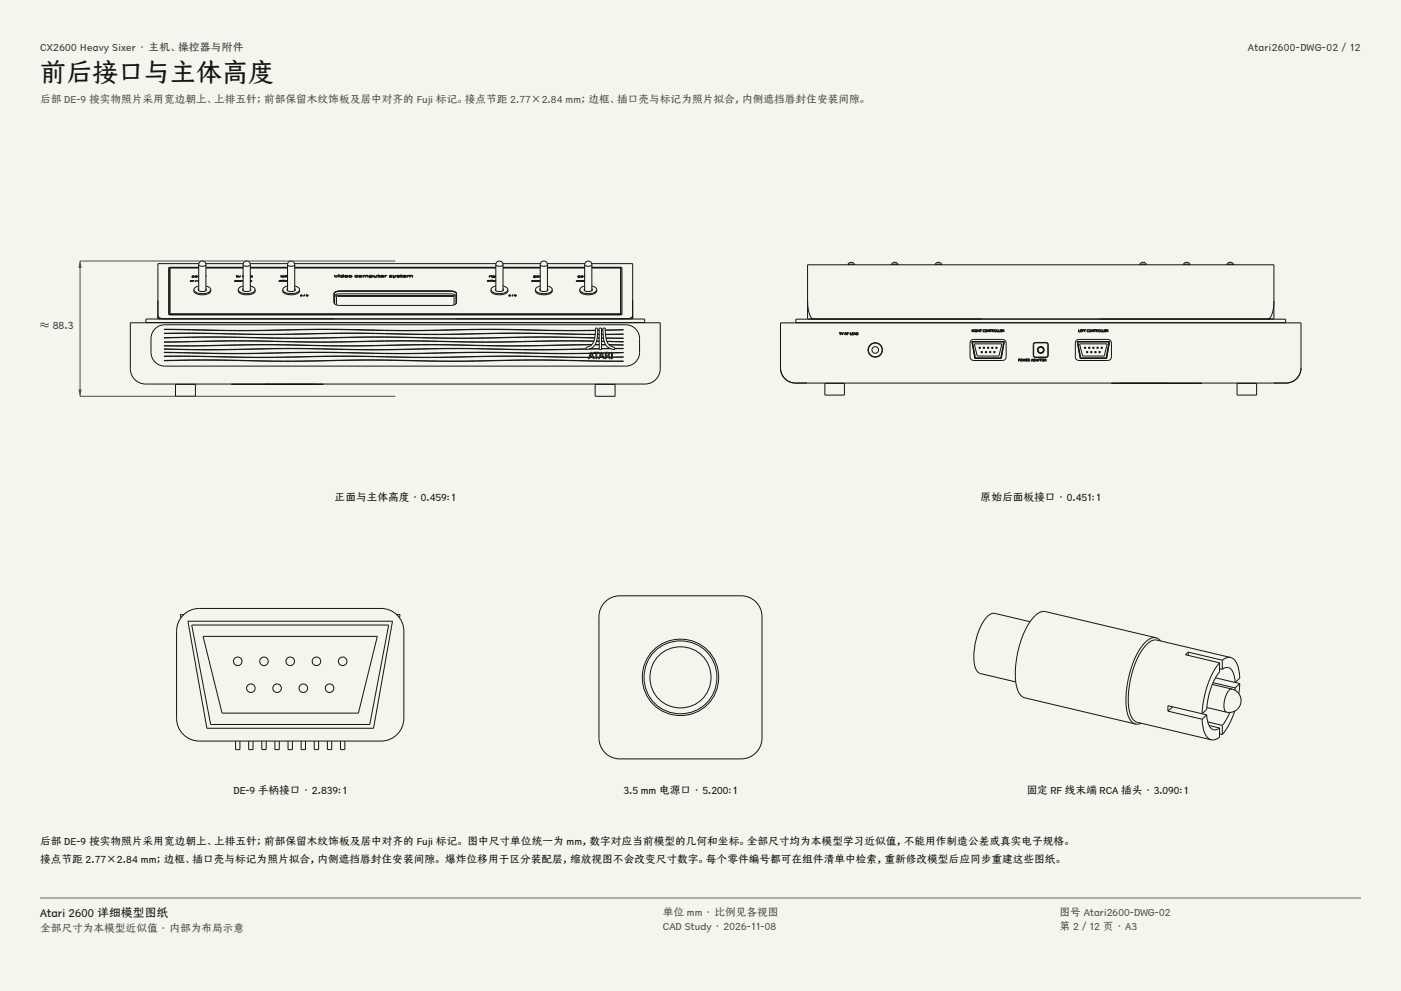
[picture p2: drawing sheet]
<svg xmlns="http://www.w3.org/2000/svg" width="420mm" height="297mm" viewBox="0 0 420 297" stroke-linecap="round" stroke-linejoin="round" font-family="sans-serif">
<g fill="#f5f4ed">
<path d="M0 0h420v297h-420z"/>
<path d="M12 12h396v275h-396z"/>
</g>
<g fill="none" stroke="#141413" stroke-width=".3">
<path d="M59.6 79.3a1.08 1.08 0 0 1 1-1.1 1.08 1.08 0 0 1 1.1 1.1M59.6 79.3a1.4 1.4 0 0 0 2.1 0M59.6 79.3v7.8M59.6 79h-12.3v16.5h1.9M61.7 79h11.2M61.7 79.3v7.8M72.9 79.3a1.08 1.08 0 0 1 1.1-1.1 1.08 1.08 0 0 1 1 1.1M72.9 79.3a1.4 1.4 0 0 0 2.1 0M72.9 79.3v7.8M75 79h11.2M75 79.3v7.8M86.2 79.3a1.08 1.08 0 0 1 1.1-1.1 1.08 1.08 0 0 1 1.1 1.1"/>
<path d="M86.2 79.3a1.4 1.4 0 0 0 2.2 0M86.2 79.3v7.8M88.3 79h60.4M88.4 79.3l-.1 7.8M148.6 79.3a1.08 1.08 0 0 1 1.1-1.1 1.08 1.08 0 0 1 1.1 1.1M148.6 79.3a1.4 1.4 0 0 0 2.2 0M148.6 79.3l.1 7.8M150.8 79h11.2M150.8 79.3v7.8M162 79.3a1.08 1.08 0 0 1 1-1.1 1.08 1.08 0 0 1 1.1 1.1M162 79.3a1.4 1.4 0 0 0 2.1 0M162 79.3v7.8"/>
<path d="M164.1 79h11.2M164.1 79.3v7.8M175.3 79.3a1.08 1.08 0 0 1 1.1-1.1 1.08 1.08 0 0 1 1 1.1M175.3 79.3a1.4 1.4 0 0 0 2.1 0M175.3 79.3v7.8M177.4 79h12.3v16.5h-1.9M177.4 79.3v7.8M39.1 96.7h158.8v13.8a5 5 0 0 1-5.9 4.6h-145.1a13.2 13.2 0 0 1-5.6-.6 4.6 4.6 0 0 1-2.2-4zM43.8 95.6h149.4v1.1h-149.4zM46.7 98.3a4.1 4.1 0 0 1 2.7-1h138.2a4.1 4.1 0 0 1 4.1 4.2v4.1a4.1 4.1 0 0 1-4.1 4.1h-138.2a4.1 4.1 0 0 1-4.1-4.1v-4.1a4.1 4.1 0 0 1 1.4-3.2zM47.3 94.6l.6 .7 1.3 .2M49.2 95.5h138.6"/>
<path d="M50.5 94.1l.6 .2h134.8l.6-.2M51 94l.1 .1M51.1 80.3l-.2 .1M51.1 80.2l-.2 .2v13.6l.2 .2M51.1 94.2h134.8M51.1 80.2h8.5M51.1 80.3l-.1 .1v13.7l.1 .1M57 84.2l.1 .1M57 84.2h.1M57.1 84.3l.2 .1M57.2 84.2l.1 .1 .1-.1M57.3 84.1l.2 .1"/>
<path d="M57.3 84.1l-.3 .1M57.3 84.1l-.1 .1M57.3 84.1h-.1M57.3 84.1l.1 .1M57.3 84.1h.1M57.5 84.3l-.2 .1M57.5 84.2v.1M57.5 84.2h.1M57.7 84.1l.1 .3zM57.7 84.3h.1M57.8 84.1v.1M57.9 84.1h.1"/>
<path d="M57.9 84.1h-.1M58 84.1l.1 .3-.1-.3M58 84.1h-.2M58.1 84.3h.1M58.1 86.8a1.93 1.93 0 0 0 2.1 1.2 3.6 3.6 0 0 0 2.8-.7l.2-.5M58.1 86.8a1.25 1.25 0 0 0 1.3 1.4 4.4 4.4 0 0 0 3.6-.6l.2-.8M58.3 82.9l-.7-.2v.5l.3-.1M58.3 82.9l-.4 .2M58.3 82.9h.1M58.4 82.9l.4-.2 .3 .2M58.4 82.9l.4 .2M58.4 82.9h.1"/>
<path d="M58.5 84.4h.1M58.6 84.4h.1M58.9 84h.1M58.9 84l-.4 .4M58.9 84l-.3 .4M59.1 82.9l-.3 .2M59.1 82.9h.1M59.3 84.2v.1M59.3 84.2h.1M59.3 82.7l.3 .3M59.3 82.7h.1M59.3 82.7l.2 .4"/>
<path d="M59.3 84.3l.2 .1M59.4 84.2l.2 .1M59.5 83v.1M59.5 83h.1M59.5 84.1h.1M59.5 84.1l-.2 .1M59.5 84.1l-.1 .1M59.5 84.1h-.1M59.6 80.1l-9 .1v14h135.8v-14l-9-.1M59.6 85.7l-1.2 .6-.3 .5M59.6 86.5l-.2 .3a1.59 1.59 0 0 0 2.5 0l-.2-.3M59.6 86.9l-.1 .1"/>
<path d="M59.6 84.4h-.1M59.6 82.9v.1M61.7 85.7l.9 .3 .6 .8M61.7 86.9l.1 .1M61.7 82.7h.1M61.7 80.1h11.2M61.7 80.2h11.2M61.8 82.7h.1M61.8 82.7h-.1M70.3 84.2l.1 .1M70.3 84.2h.1M70.4 84.3l.2 .1"/>
<path d="M70.5 84.2l.3 .1M70.6 84.1l-.3 .1M70.6 84.1h.2M70.6 84.1h.1M70.6 84.1l-.1 .1M70.6 84.1h-.1M70.7 84.4h-.1M70.7 84.1h.1M70.8 84.3l-.1 .1M70.8 84.3h.1M70.9 82.6l.4 .5-.4-.1zM70.9 82.9v.1"/>
<path d="M70.9 82.7h.1M70.9 84.2l.1 .1M70.9 84.2h.1M71 84.3l.2 .1M71 82.7h.3h-.3M71 84.2l.2 .1 .1-.1M71.2 84.1l.2 .1M71.2 84.1l-.3 .1M71.2 84.1l-.2 .1M71.2 84.1h-.2M71.2 84.1l.1 .1M71.2 84.1h.1"/>
<path d="M71.3 84.3l-.1 .1M71.3 82.7l.4 .3 .4-.3M71.3 82.7h.1M71.3 82.7l.3 .4M71.4 84.2l-.1 .1M71.4 84.2h.1M71.4 86.8a1.93 1.93 0 0 0 2.1 1.2 3.6 3.6 0 0 0 2.8-.7l.2-.5M71.4 86.8a1.25 1.25 0 0 0 1.3 1.4 4.4 4.4 0 0 0 3.6-.6l.2-.8M71.6 84v.4zM71.6 84.3h.1M71.6 83h.2M71.6 83v.1"/>
<path d="M71.8 84.2l.1 .1M71.8 84.2h.1M71.8 83v.1M71.9 84.3l.1 .1M71.9 84.2l.1 .1 .2-.1M72 84.1l.3 .1M72 84.1l-.2 .1M72 84.1l-.1 .1M72 84.1h-.1M72 84.1l.2 .1M72 84.1h.2M72.1 82.7h.1"/>
<path d="M72.1 82.7l-.3 .4M72.2 84.3l-.2 .1M72.3 84.2l-.1 .1M72.3 84.2h.1M72.4 84.1l.1 .3zM72.4 84.3h.1M72.7 84.1h.1M72.7 84.1l-.1 .1M72.7 84.1h-.1M72.7 84.1h-.2M72.7 82.9l.1 .1M72.7 82.7h.1"/>
<path d="M72.8 84.1h.1M72.8 83h.1M72.9 82.9v.1M72.9 82.6l-.1 .4M72.9 82.7h.1M72.9 83h.1M72.9 85.7l-.9 .3-.6 .8M72.9 86.5l-.2 .3a1.59 1.59 0 0 0 2.5 0l-.2-.3M72.9 86.9l-.1 .1M75 85.7l.9 .3 .6 .8M75 86.9l.1 .1M75 82.7l.7 .1-.6 .1 .3 .1"/>
<path d="M75 83l.4 .1M75 80.1h11.2M75 80.2h11.2M75.1 82.8h.5zM75.2 84.1h.1M75.2 84.1l.1 .3M75.2 84.1l-.2 .3M75.3 84.4h.1M75.4 83h.3zM75.5 84.1l-.2 .2-.1-.2-.2 .1M75.5 84.1h.1M75.5 84.1l-.1 .3"/>
<path d="M83.7 84.2v.1M83.7 84.2l.5-.2-.1 .3M83.7 84.2h.1M83.7 84.3l.2 .1M83.8 84.2l.2 .1M83.9 84.1l.1 .1M83.9 84.1h.1M83.9 84.1l-.1 .1M83.9 84.1h-.1M84 84.3l-.1 .1M84 84.2v.1M84.1 84.3l-.2 .1"/>
<path d="M84.1 84.3h-.1M84.1 84.3h.1M84.2 82.5l.1 .5zM84.3 84l.1 .4zM84.3 84.3h.1M84.3 84.1h.1M84.5 82.9l.3-.2 .4 .1-.5 .1 .2 .1M84.5 82.9l.4 .2M84.5 82.9h.1M84.6 84.3h.1M84.6 84.1h.1M84.7 82.8h.4z"/>
<path d="M84.7 84.1v.3l-.1-.3M84.7 84.1h.3M84.7 84v.1M84.8 86.8a1.93 1.93 0 0 0 2.1 1.2 3.6 3.6 0 0 0 2.7-.7l.2-.5M84.8 86.8a1.25 1.25 0 0 0 1.3 1.4 4.4 4.4 0 0 0 3.5-.6l.2-.8M84.8 84h-.1M84.8 84l.1 .1M84.8 84l-.2 .1M84.9 84.1h.1M84.9 83h.3zM85 84.3h.1M85 84v.1"/>
<path d="M85.1 84.1v.3l-.1-.3M85.1 84.1h.1M85.1 84v.1M85.2 84h-.1M85.2 84l-.1 .1M85.2 84h-.2M85.3 84l.1 .4zM85.3 84.3h.1M85.3 84.1h.1M85.5 82.7l.4-.2-.3 .2M85.5 82.7h.1M85.6 84.2v.1"/>
<path d="M85.6 84.2h.1M85.6 82.7h.3M85.6 82.6v.4l-.1-.3M85.6 84.3l.2 .1M85.7 84.2l.3 .1M85.8 82.7h.1M85.8 84.1l-.2 .1M85.8 84.1h.2M85.8 84.1h.1M85.8 84.1l-.1 .1M85.8 84.1h-.1M85.9 84.4h-.1"/>
<path d="M85.9 84.1h.1M85.9 82.9l.1 .1M86 83l.2 .1M86 84.3l-.1 .1M86 84.3h.1M86.1 82.7h.1M86.2 84.3h.1M86.2 83l-.3-.4 .1 .4M86.2 83h.1M86.2 85.7l-.9 .3-.5 .8M86.2 86.5l-.2 .3a1.59 1.59 0 0 0 2.5 0l-.1-.3M86.2 86.9l-.1 .1"/>
<path d="M86.2 84.1v.2M88.4 85.7l1.1 .6 .3 .5M88.4 86.9l.1 .1M88.4 80.1h60.2M88.4 80.2h60.2M90.1 88.6l.1 .1M90.1 88.6h.1M90.2 88.7h.1M90.2 88.5l-.1 .1M90.2 88.5h-.1M90.2 88.4l-.1 .1M90.3 88.5h.2"/>
<path d="M90.3 88.5h-.1M90.3 88.4l.3 .1-.1 .2M90.5 88.5h.1M90.5 88.7h-.2M90.5 88.5h-.3M90.5 88.6h-.3h.2M90.5 88.6h-.1M90.5 88.5v.1M90.5 88.7h.1M91 88.7h.1M91.1 88.7h.1M91.4 88.3h.1"/>
<path d="M91.4 88.3l-.4 .4M91.4 88.3l-.3 .4M91.8 88.7h.1M91.9 88.7h.1M92 88.7h.1M92.1 88.5l.1 .1h-.2M92.1 88.5l-.1 .1M92.1 88.4l-.3-.1 .1 .4M92.1 88.4l.2 .2M92.3 88.7h-.2M92.3 88.6v.1M92.3 88.6h.1"/>
<path d="M100.1 88.9a1.45 1.45 0 0 1 1.8-.8h33.8a1.21 1.21 0 0 1 1.2 .8M100.2 82.5l.5 .5 .6-.5M100.2 82.5h.1M100.2 82.5l.4 .6M100.2 87.8l.6-.4 1.1-.2h33.8a1.21 1.21 0 0 1 1.2 .8v2.7a1.45 1.45 0 0 1-1.8 .8h-33.8a1.21 1.21 0 0 1-1.2-.8zM100.3 91.1v-2.1l.8-.4h34.8l.8 .4v2.1M100.3 95.5v.1M100.3 96.7h.1M100.6 83h.3M100.6 83v.1M100.9 83v.1M100.9 91.4v-2.4l.3-.2h34.6l.3 .2v2.4"/>
<path d="M101.3 82.5h.1M101.3 82.5l-.4 .6M101.5 82.5h.2v.5h-.2zM101.5 82.3l.2 .1zM101.9 87.3h-.6a1.21 1.21 0 0 0-1.2 .8M101.9 87.2l-.6 .1a1.21 1.21 0 0 0-1.2 .8M101.9 87.2h33.2M102 82.8h.1M102 82.7l.8-.1v-.3h.2v.7h-.3a.45 .45 0 0 1-.7-.3zM102.2 82.8l.3 .2 .3-.2M102.3 82.6h.4M102.3 82.6l-.1 .2"/>
<path d="M102.7 82.6l.1 .2M103.3 82.8h.1M103.3 82.7a.6 .6 0 0 1 1 .1h-.8l.7 .1-.6 .1zM103.8 82.6l.3 .1M103.8 82.6l-.3 .1M104.1 82.7h-.6M104.5 82.8a.6 .6 0 0 1 1 0M104.5 82.8a.6 .6 0 0 0 1 0M104.5 82.8h.1M104.7 82.8l.3 .2 .3-.2M104.8 82.6h.4M104.8 82.6l-.1 .2"/>
<path d="M105.2 82.6l.1 .2M105.5 82.8h.1M106.4 82.8h.1M106.6 82.8l.7 .2h-.6l-.3-.2M106.7 82.6l-.1 .2M107.1 82.6l.2-.1h-.6l-.3 .3M107.1 82.6h.2M107.1 82.6h-.4M107.5 82.8a.6 .6 0 0 1 1 0M107.5 82.8a.6 .6 0 0 0 1 0M107.5 82.8h.1M107.7 82.8l.3 .2 .3-.2"/>
<path d="M107.8 82.6h.4M107.8 82.6l-.1 .2M108.2 82.6l.1 .2M108.5 82.8h.1M109.3 82.6l-.5 .5v-.6h1.4l.2 .6-.2-.1v-.3M109.3 82.6l.2 .1M110 82.6l.2 .1M110 82.6l-.3 .1v.4l-.2-.1v-.3M110.8 82.5l.2 .1a.38 .38 0 0 1 .5-.1 .38 .38 0 0 1 .1 .5h-.7l-.1 .3zM110.9 82.8l.3 .2 .3-.2M111 82.6h.5M111 82.6l-.1 .2"/>
<path d="M111.5 82.6v.2M111.7 82.8h.1M112 82.5l.4 .5 .5-.5v.6l-.8-.1zM113.3 82.4h.2v.5l.4 .2-.6-.1zM113.3 82.5v.1M113.5 82.5h.4l-.4 .1M114 82.8h.1M114.1 82.7a.6 .6 0 0 1 .9 .1h-.8l.8 .1-.6 .1zM114.6 82.6l.3 .1M114.6 82.6l-.4 .1M114.9 82.7h-.7M115.9 82.6h.1"/>
<path d="M115.9 82.5h-.6v.5l.2 .1 .1-.5h.3M115.9 82.5h.1M116 82.5v.1M116.7 82.7l.3 .1M116.7 82.7h.1M116.9 82.7l.7 .2M117 82.6l-.1 .1M117 82.8h.1M117.1 82.8l.3 .1-.7 .1 .9-.1M117.1 82.8h.1M117.3 82.6l.2-.1-.8 .2M117.3 82.6h.2"/>
<path d="M117.3 82.6h-.3M117.6 82.9h.1M117.7 82.5l.5 .5-.4 .2 .5-.1M117.7 82.5l.6 .4 .5-.4M117.7 82.5h.1M118.3 83.1h.1M118.8 82.5h.1M118.8 82.5l-.5 .6M119 82.7l.3 .1M119 82.7h.1M119.1 82.7l.7 .2M119.2 82.6l-.1 .1"/>
<path d="M119.3 82.8h.1M119.3 82.8l.3 .1-.6 .1 .8-.1M119.6 82.6l.1-.1-.7 .2M119.6 82.6h.1M119.6 82.6h-.4M119.8 82.9h.1M120.1 82.4h.2v.5l.3 .2-.5-.1zM120.1 82.5v.1M120.3 82.5h.3l-.3 .1M120.8 82.8h.1M120.8 82.7a.6 .6 0 0 1 1 .1h-.8l.8 .1-.7 .1zM121.3 82.6l.3 .1"/>
<path d="M121.3 82.6l-.3 .1M121.6 82.7h-.6M122.6 82.6l-.5 .5v-.6h1.4l.2 .6-.2-.1v-.3M122.6 82.6l.2 .1M123.3 82.6l.2 .1M123.3 82.6l-.3 .1v.4l-.2-.1v-.3M135.1 87.3h.6a1.21 1.21 0 0 1 1.2 .8M135.1 87.2l.6 .1a1.21 1.21 0 0 1 1.2 .8M136.7 95.5v.1M136.7 96.7h.1M146.1 84.2l.1 .1M146.1 84.2l.5-.2-.1 .3"/>
<path d="M146.1 84.2h.1M146.2 84.3l.1 .1M146.2 84.2l.3 .1M146.4 84.1l.1 .1M146.4 84.1h.1M146.4 84.1l-.2 .1M146.4 84.1h-.2M146.4 84.3l-.1 .1M146.5 84.2v.1M146.5 84.3l-.2 .1M146.5 84.3h-.1M146.5 84.3h.1"/>
<path d="M146.8 84l.1 .4zM146.8 84.3h.1M146.8 84.1h.1M146.8 82.8v.1M147 82.7h-.4v.3l.2-.2M147 82.7h.1M147 82.7l-.2 .1M147.1 82.7h.1M147.1 84.3h.1M147.1 84.1h.1M147.2 84.1v.3l-.1-.3M147.2 84.1h.2"/>
<path d="M147.2 84v.1M147.2 86.8a1.93 1.93 0 0 0 2.1 1.2 3.6 3.6 0 0 0 2.8-.7l.1-.5M147.2 86.8a1.25 1.25 0 0 0 1.3 1.4 4.4 4.4 0 0 0 3.6-.6l.1-.8M147.2 82.5l.2 .5zM147.2 82.7h.2M147.2 82.6h.2M147.3 84h-.1M147.3 84v.1M147.3 84l-.2 .1M147.4 84.3h.1M147.5 84.1v.3l-.1-.3M147.5 84.1h.1"/>
<path d="M147.5 84v.1M147.6 82.9l.5 .1M147.6 82.9h.1M147.6 84h-.1M147.6 84h.1M147.6 84l-.2 .1M147.7 84h.1M147.8 84l.1 .4zM147.8 84.3h.1M147.8 84.1h.1M148 84.2l.1 .1M148 84.2h.1"/>
<path d="M148.1 82.8v.2M148.1 82.8l-.4 .1 .4 .1M148.1 84.3l.2 .1M148.1 82.7l.1 .4M148.1 83l-.4 .2 .5-.1M148.1 82.7l-.5 .2M148.2 84.2l.2 .1M148.3 83l-.1 .1M148.3 84.1l-.3 .1M148.3 84.1h.1M148.3 84.1l-.1 .1M148.3 84.1h-.1"/>
<path d="M148.4 84.4h-.1M148.4 84.1h.1M148.4 84.3v.1M148.4 84.3h.1M148.6 84.3h.1M148.6 84.1h.1M148.6 85.7l-1.1 .6-.3 .5M148.6 86.5l-.1 .3a1.59 1.59 0 0 0 2.5 0l-.2-.3M148.6 86.9l-.1 .1M148.6 82.5v.5M150.8 85.7l.9 .3 .5 .8M150.8 86.9l.1 .1"/>
<path d="M150.8 80.1h11.2M150.8 80.2h11.2M152.5 88.6l.1 .1M152.5 88.6h.1M152.6 88.7h.1M152.6 88.5l-.1 .1M152.6 88.6h.3M152.7 88.5h-.1M152.7 88.6h-.1M152.7 88.4l-.1 .1M152.7 88.4l.3 .1-.1 .2M152.8 88.5h.1"/>
<path d="M152.8 88.5h-.1M152.9 88.7h-.2M152.9 88.7h.1M152.9 88.5h-.3M152.9 88.6h-.2M152.9 88.6h.1M152.9 88.5v.1M153.5 88.7h.1M153.6 88.7h.1M153.8 88.3l-.3 .4M153.8 88.3h.1M153.8 88.3l-.2 .4"/>
<path d="M154.3 88.7h.1M154.4 88.7h.1M154.5 88.5l.2 .1h-.3M154.5 88.5l-.1 .1M154.5 88.4l-.2-.1 .1 .4M154.5 88.4l.3 .2M154.7 88.7h-.2M154.8 88.6l-.1 .1M154.8 88.6h.1M159.4 84.3l.1 .1M159.4 84.3h.3M159.4 84.3h.1"/>
<path d="M159.4 84.2h.2M159.4 84.2h.1M159.5 84.4h.1M159.5 84.2h.1M159.5 84.1v.1M159.6 84.2h.1M159.6 84.2l.1 .1M159.6 84.1l-.2 .1M159.6 84.1h.2M159.6 84.1h.1M159.6 84.1h-.1M159.7 84.2l.1 .1"/>
<path d="M159.7 84.1h.1M159.7 84.3h.1M159.8 84.3l-.2 .1M159.8 84.3h.1M159.9 82.9l.7-.2-.1 .4M159.9 82.9l.6 .1-.5 .2 .5-.1M159.9 82.9h.1M159.9 84.2l.1 .1M159.9 84.2h.1M160 84.3l.2 .1M160.1 84.1h.2M160.2 84.1l-.3 .1"/>
<path d="M160.2 84.1l.3 .1M160.2 84.1h.1M160.2 84.1h-.1M160.3 84.4h-.1M160.4 84.3h-.1M160.4 84.3l-.2 .1M160.5 84.2h-.5l.3 .1M160.5 84.2l-.1 .1M160.5 86.8a1.93 1.93 0 0 0 2.1 1.2 3.6 3.6 0 0 0 2.8-.7l.2-.5M160.5 86.8a1.25 1.25 0 0 0 1.3 1.4 4.4 4.4 0 0 0 3.6-.6l.2-.8M160.6 83l-.1 .1M160.6 84l.1 .4z"/>
<path d="M160.6 84.3h.1M160.8 82.9h.1M160.8 84.2l.1 .1M160.8 84.2h.1M160.9 84.3l.2 .1M161 82.9h.3zM161 84.1l.3 .1M161.1 84.1l-.3 .1M161.1 84.1l.2 .1M161.1 84.1h.1M161.1 84.1h-.1M161.2 84.1l.1 .1"/>
<path d="M161.2 84.4h-.1M161.3 84.3h-.1M161.3 84.3l-.2 .1M161.3 82.8l-.4-.1h.5l.1 .3-.7-.1M161.3 82.8l-.5 .1M161.3 82.8v.1M161.3 84.2h-.4l.3 .1M161.3 84.2v.1M161.5 84.2v.1M161.5 84.2h.1M161.5 84.3l.2 .1M161.6 84.2l.3 .1"/>
<path d="M161.7 82.7l.2 .4zM161.7 84.1l-.2 .1M161.7 84.1h.2M161.7 84.1h.1M161.7 84.1l-.1 .1M161.7 84.1h-.1M161.8 84.4h-.1M161.8 84.1h.1M161.9 84.3l-.1 .1M161.9 84.3h.1M162 82.7h-.1M162 85.7l-.9 .3-.6 .8"/>
<path d="M162 86.5l-.2 .3a1.59 1.59 0 0 0 2.5 0l-.2-.3M162 86.9l-.1 .1M162 82.7l-.1 .1M162 82.7h.1M164.1 85.7l.9 .3 .6 .8M164.1 86.9l.1 .1M164.1 80.1h11.2M164.1 80.2h11.2M172.8 84.3h.1M173 84.1h.1M173 84.1l-.1 .1M173 84.1h-.1"/>
<path d="M173 84.1h-.2v.3l.1-.2M173.1 84.1h.1M173.1 84.2l.1 .1M173.1 84.2h.1M173.2 84.3l.2 .1M173.2 82.9l.7-.2-.1 .4M173.2 82.9l.6 .1-.5 .2 .5-.1M173.2 82.9h.1M173.3 84.1l-.1 .1M173.4 84.1l-.3 .1M173.4 84.1l.2 .1M173.4 84.1h.1"/>
<path d="M173.4 84.1h-.1M173.5 84.1l-.3 .1M173.5 84.4h-.1M173.6 84.3h-.1M173.6 84.3l-.2 .1M173.6 84.3h.1M173.6 84.2h-.4l.3 .1M173.6 84.2h.1M173.7 84.3l.1 .1M173.7 84.3h.1M173.7 84.2h.2M173.7 84.2h.1"/>
<path d="M173.8 86.8a1.93 1.93 0 0 0 2.1 1.2 3.6 3.6 0 0 0 2.8-.7l.2-.5M173.8 86.8a1.25 1.25 0 0 0 1.3 1.4 4.4 4.4 0 0 0 3.6-.6l.2-.8M173.8 84.4h.1M173.9 84.1h.1M173.9 84.2h.1M173.9 83l-.1 .1M173.9 84.2l.2 .1M174 84.2h.1M174 84.1l-.3 .1M174 84.1h.1M174 84.1h-.1M174 84.2l.2 .1"/>
<path d="M174.1 84.1h.1M174.1 84.3h-.4M174.1 84.3l-.2 .1M174.1 82.9l.3 .2M174.1 82.9h.1M174.2 84.3h-.1M174.2 84.3h.1M174.3 84.2v.1M174.3 84.2h.1M174.3 84.3l.3 .1M174.4 84.1h.2M174.4 84.1v.1"/>
<path d="M174.5 84.1l-.2 .1M174.5 84.1l.3 .1M174.5 84.1h.1M174.5 84.1h-.1M174.6 83h-.2M174.7 82.8l-.5-.1h.5v.3M174.7 83l-.3 .1M174.7 82.8l-.6 .1M174.7 82.9h-.4l.1 .1M174.7 82.9l-.1 .1M174.7 82.8v.1M174.7 84.4h-.1"/>
<path d="M174.8 84.3h-.1M174.8 84.3l-.2 .1M174.8 84.2h-.4l.3 .1M174.8 84.2v.1M174.9 84.1h.1M175 84.3h.1M175 84.1h.2h-.2M175.1 84.3l-.2-.3 .1 .3M175.1 84.3h-.1M175.3 82.7h-.3v.3l.3-.3M175.3 85.7l-.9 .3-.6 .8M175.3 86.5l-.2 .3a1.59 1.59 0 0 0 2.5 0l-.2-.3"/>
<path d="M175.3 86.9l-.1 .1M175.3 82.7h.1M177.4 85.7l1.2 .6 .3 .5M177.4 86.9l.1 .1M178.5 99l-32.9-.3-24.8 .3-24.8-.3-24.8 .3-22-.3 22 .4 24.8-.3 24.8 .3 24.8-.3 32.9 .3M178.5 98.3h.7l-.1 2.2a3.7 3.7 0 0 1-3.4 4.3v-.7a3.1 3.1 0 0 0 2.7-3.5zM179.6 99h-.4M179.6 98.3h.7v6.5h-.7zM180.8 98.3h.6l.1 2.3a3.2 3.2 0 0 0 2.7 3.5v.7a3.7 3.7 0 0 1-3.4-4.3zM180.8 98.9h-.5M180.8 99h-.5M181.5 98.9l5.4-.1-5.4 .2"/>
<path d="M185.9 80.3l.1 .1v13.7l-.1 .1M185.9 80.2l.2 .2v13.6l-.2 .2M185.9 80.2l-8.5 .1M185.9 80.3l.2 .1M186 94l-.1 .1M189.7 94.6l-.6 .7-1.3 .2M49.2 108l13.7-.1 24.8 .3 24.8-.3 24.8 .3 24.8-.3 24.8 .4-24.8-.4-24.8 .4-24.8-.4-24.8 .4-24.8-.4zM52.6 115.2h6v3.6h-6zM70 115.1l-.6 .1h27.5l-.6-.1M79.6 115.2h.1M80 115.2h.1M80.1 115.2h.1"/>
<path d="M80.5 115.2h.1M80.5 115.2h.5M81.3 115.2h.1M81.6 115.2h.7M81.6 115.2h.1M82.3 115.2h.1M82.4 115.2h.1M82.8 115.2h.1M82.9 115.2h.1M83.1 115.2h.1M83.2 115.2h.1M83.3 115.2h.2"/>
<path d="M83.3 115.2h.1M83.6 115.2h.1M83.7 115.2h.2M83.7 115.2h.1M83.9 115.2h.1M84.5 115.2h.1M84.6 115.2h.1M84.8 115.2h.1M85 115.2h.1M85.2 115.2h.1M85.4 115.2h.1M85.5 115.2h.1"/>
<path d="M85.6 115.2h.1M85.8 115.2h.1M85.8 115.2h.6M86.4 115.2h.1M86.5 115.2h.1M86.6 115.2h.3M86.6 115.2h.1M86.9 115.2h.1M87.2 115.2h.1M87.3 115.2h.1M87.6 115.2h.1M87.9 115.2h.1"/>
<path d="M88.1 115.2h.1M88.3 115.2h.1M88.5 115.2h.1M88.9 115.2h.1M89 115.2h.1M89.1 115.2h.1M89.2 115.2h.1M89.8 115.2h.1M89.8 115.2h.2M90 115.2h.1M90.1 115.2h.1M90.5 115.2h.1"/>
<path d="M90.7 115.2h.6M90.7 115.2h.1M91.3 115.2h.1M91.6 115.2h.1M91.7 115.2h.1M91.8 115.2h.1M92 115.2h.1M92.3 115.2h.1M92.4 115.2h.1M92.6 115.2h.1M92.7 115.2h.4M92.7 115.2h.1"/>
<path d="M93.2 115.2h.1M93.3 115.2h.1M93.3 115.2h.2M93.5 115.2h.1M94 115.2h.1M175.7 104.6l-13.6 .2-11-.2a839.8 839.8 0 0 0-41.3 .2l-8.3-.2a852.9 852.9 0 0 0-41.3 .2l-11-.2 11 .3 11-.1a779.9 779.9 0 0 1 41.3 .1l22.1-.4 24.8 .4 16.3-.3M176.5 107.1l-22.6-.4-24.8 .4-24.8-.4-24.8 .4-30.3-.4 27.5 .5 27.6-.4 24.8 .4 24.8-.4 22.6 .4M176.8 107.2h.9M176.8 107.1h.9M177 105.8h-17.6a804.3 804.3 0 0 0-41.4 .1l-8.2-.1a815.7 815.7 0 0 0-41.3 .1l-19.3-.3 16.5 .4 13.8-.1a811.6 811.6 0 0 1 41.3 .1l8.3-.1a823.2 823.2 0 0 1 41.3 .1l6.6-.1M177.1 105.6h.3l.8 1.9h-.3l-.2-.5h-.9l-.2 .5h-.2zM177.3 105.8l.3 1h-.7z"/>
<path d="M177.3 105.9h-.1M177.4 103.3l-20.8 .3a977.7 977.7 0 0 0-49.6 0l-27.5-.3-30.3 .4 30.3-.4 24.8 .4 24.8-.4 24.8 .4 23.5-.4M178 107.1h.6M178 107.2h.6M178.1 102.2h-16a770 770 0 0 1-41.3-.1l-8.3 .1a779.7 779.7 0 0 1-41.3-.1l-22 .5 19.3-.4 13.7 .1a853.2 853.2 0 0 0 41.4-.1l8.2 .1a867 867 0 0 0 41.3-.1l4.9 .1M178.3 101.2l-13.4-.2-11 .1a800.1 800.1 0 0 1-41.4-.1l-8.2 .1a811.3 811.3 0 0 1-41.4-.1l-13.7 .3 13.7-.2a941.1 941.1 0 0 0 52.4 0l8.3 .1a827.9 827.9 0 0 0 41.3-.1l13.4 .2M178.4 103.3h1.2M178.4 115.2h6v3.6h-6zM178.4 100.2l-21.8-.4-11 .1a834.9 834.9 0 0 1-41.3-.1l-22.1 .4-24.8-.4-8.2 .2 30.3 .3 24.8-.4 11 .1a794.1 794.1 0 0 0 41.3-.1l21.8 .4M178.6 105.8v1.7h.3v-1.7M178.6 105.9h-1.1M178.6 105.8h-1.1"/>
<path d="M178.6 105.8h-.6v-.2h1.6v.2M178.8 102.3h.8M178.9 102.2h.7M178.9 105.8h.7M179 101.3h.6M179.1 101.2h.5M179.1 105.8h-.2M179.5 107.1l-.6 .1M179.6 107.1h-.7M179.6 104.6h-3M179.6 104.5h-2.7M179.6 100.3h-.5"/>
<path d="M179.6 100.2h-.4M180 105.9h-1.1M180.1 105.8h-.5M180.1 105.6h.3l.8 1.9h-.3l-.2-.4h-.9l-.1 .4h-.3zM180.3 105.8l.4 1h-.8zM180.3 105.9h.1M180.3 103.4h1.3M180.3 103.3h1.2M180.3 102.3h.8M180.3 102.2l.8 .1M180.3 101.3l.6 .1M180.3 101.3h.6"/>
<path d="M180.8 107.1h-1M180.8 100.2h-.5M180.8 100.3h-.5M181.5 107l-.5 .1M181.5 107.1h-.5M181.5 105.8l-1 .1M181.5 105.7l-1 .1M181.5 100.2l5.4-.1-5.4 .2M181.7 101.3l5.2 .1h-5.2M181.7 105.8h.4a.35 .35 0 0 1 .3 .3 .35 .35 0 0 1-.3 .4h-.4zM181.9 102.3l5 .2-5-.1M182.2 105.8h-.5"/>
<path d="M182.5 107h-.8M182.5 107.1h-.8M182.5 103.3l4.4 .1h-4.3M182.6 105.7l.1 .6-.3 .3 .3 .4M182.6 105.7l-1.1-.1v1.9h.2v-.8l.6 .1 .1 .2M182.7 107l.3 .5h-.3l-.3-.5M182.8 104.4l-2.5 .1M183 104.5h-2.7M183.3 107h-.6M183.3 107.1h-.5M183.3 105.8h-.7M183.3 105.7h-.7"/>
<path d="M183.3 105.6h.3v1.9h-.3zM183.6 107h3.3l-3.3 .1M183.6 105.7l3.3-.1-3.3 .2M184.2 104.4h2.7l-2.7 .1"/>
<circle cx="57.9" cy="82.8" r=".18"/>
<circle cx="58.8" cy="82.8" r=".19"/>
<circle cx="160.3" cy="82.9" r=".2"/>
<circle cx="173.6" cy="82.9" r=".2"/>
</g>
<path d="M118.5 78.2h-94.5v40.6h94.5" fill="none" stroke="#504e49" stroke-width=".3"/>
<g fill="#504e49">
<path d="M24 78.2l.5 2.1h-1z"/>
<path d="M23.5 116.7h1l-.5 2.1z"/>
</g>
<g fill="none" stroke="#141413" stroke-width=".3">
<path d="M254.2 79.4a1.06 1.06 0 0 1 1-.8 1.06 1.06 0 0 1 1 .8M254.3 79.4l.7-.2 1 .2M267.2 79.4a1.06 1.06 0 0 1 1.1-.8 1.06 1.06 0 0 1 1 .8M267.4 79.4l.7-.2 1 .2M280.3 79.4a1.06 1.06 0 0 1 1-.8 1.06 1.06 0 0 1 1.1 .8M280.5 79.4l.6-.2 1.1 .2M341.6 79.4a1.06 1.06 0 0 1 1.1-.8 1.06 1.06 0 0 1 1 .8M341.8 79.4l.7-.2 1 .2M354.7 79.4a1.06 1.06 0 0 1 1-.8 1.06 1.06 0 0 1 1.1 .8M354.9 79.4l.7-.2 1 .2M367.8 79.4a1.06 1.06 0 0 1 1-.8 1.06 1.06 0 0 1 1 .8M368 79.4l.6-.2 1.1 .2"/>
<path d="M238.6 95.7h146.8v1h-146.8zM242.1 90.2v1.2a5.4 5.4 0 0 0 1.6 4.2h.2h-1.8v-16.2h139.8v16.2h-1.8a3.2 3.2 0 0 0 1.6-3.1l.2-2.3M243.2 95.6h137.6M251.6 99.7h.7l.2 .6 .3-.6-.2 .7-.4-.7h-.3l-.1 .7v-.7zM253.3 99.7h.4l.1 .7-.3-.3-.2 .3zM253.4 99.7l.2 .3h-.2zM253.9 99.7h.5h-.4v.2h.3l-.3 .1v.4zM254.8 99.7l.1 .6 .4 .1h-.5zM256.2 99.7l.2 .4h-.3zM256.7 99.7a.41 .41 0 0 1 .6 .3 .41 .41 0 0 1-.6 .4zM256.8 99.7a.3 .3 0 0 1 .4 .3 .3 .3 0 0 1-.4 .3zM291.4 98.8h.4l.1 .7-.3-.3-.2 .3z"/>
<path d="M291.5 98.8l.2 .3h-.2zM292 98.8l.1 .7zM292.4 98.9h.5a.28 .28 0 0 0-.4 0 .28 .28 0 0 0-.1 .4 .28 .28 0 0 0 .4 .1l-.1-.3h.2l-.1 .3a.37 .37 0 0 1-.4 0 .37 .37 0 0 1 0-.5zM293.1 98.8l.1 .3h.3l.1-.3v.7l-.1-.4h-.3l-.1 .4zM293.7 98.8h.6l-.3 .1v.6l-.1-.6zM294.1 95.6v.1M294.1 96.7v.1M294.4 95.6l-.1 .1M294.7 96.7v.1M294.7 98.9h.5a.27 .27 0 0 0-.4 0 .27 .27 0 0 0 0 .4 .27 .27 0 0 0 .4 0v.1a.37 .37 0 0 1-.5-.1 .37 .37 0 0 1 0-.4zM296.1 98.8l.4 .6 .1-.6v.7l-.4-.6-.1 .6zM296.7 98.8h.6l-.2 .1v.6l-.1-.6z"/>
<path d="M297.4 98.8h.4l.2 .7-.4-.3-.2 .3zM297.5 98.8l.2 .3h-.2zM298.8 98.8l.1 .6 .4 .1h-.5zM299.4 98.8l.1 .6 .3 .1h-.4zM299.9 98.8h.4l-.3 .1v.2h.3h-.3v.3l.4 .1h-.5zM300.5 98.8h.4l.2 .7-.4-.3-.2 .3zM300.6 98.8l.2 .3h-.2zM323.3 98.8l.1 .6 .4 .1h-.5zM323.9 98.8h.4l-.4 .1v.2h.4h-.4v.3l.4 .1h-.4zM324.5 98.8h1l-.3 .1v.6l-.1-.6h-.5l.2 .2h-.2l-.1 .4zM324.9 98.8v.1M325.9 98.9h.5a.27 .27 0 0 0-.4 0 .27 .27 0 0 0 0 .4 .27 .27 0 0 0 .4 0v.1a.37 .37 0 0 1-.5-.1 .37 .37 0 0 1 0-.4z"/>
<path d="M327.3 98.8l.4 .6 .1-.6v.7l-.4-.6-.1 .6zM327.9 98.8h.6l-.2 .1v.6l-.1-.6zM328.6 98.8h.4l.2 .7-.4-.3-.2 .3zM328.7 98.8l.2 .3h-.2zM329.3 96.7v.1M329.6 95.6l.1 .1M329.9 95.6v.1M329.9 96.7v.1M330 98.8l.1 .6 .4 .1h-.5zM330.6 98.8l.1 .6 .3 .1h-.4zM331.1 98.8h.4l-.3 .1v.2h.3h-.3v.3l.4 .1h-.5zM331.7 98.8h.4l.1 .7-.3-.3-.2 .3z"/>
<path d="M331.8 98.8l.2 .3h-.2zM238.5 114.8a4.5 4.5 0 0 1-4.5-4.5v-13.5h156v13.5a4.5 4.5 0 0 1-4.5 4.5M238.5 114.8h147M238.5 114.8h3.4M247.3 114.9h5.8v3.5h-5.8zM255.8 100.4l-.3-.1v-.3h.3l-.3-.1v-.2h.3h-.4v.7h.6l.1-.2 .5 .2-.3-.7-.4 .7M291 102.2l.9-.5 9 .1 .5 .4 .2 .6v4.5l-.4 .5-.7 .2h-9l-.5-.4-.2-.6v-4.2zM291.3 102.3h9.8l-.9 5.1h-8zM291.5 102.5h9.4l-.9 4.7h-7.6zM292.1 103.1h8.3l-.9 3.6h-6.5zM292.3 107.4l-.9-5h9.6l-.9 5M305.3 107.6h.3a.23 .23 0 0 1 .2 .3 .23 .23 0 0 1-.4 .1l-.1 .3z"/>
<path d="M305.4 107.6l.2 .3h-.2zM306.6 107.6l.2 .6 .2-.6 .2 .6 .3-.6-.2 .7-.3-.6-.2 .6zM307.6 107.6h.5h-.4v.3h.3h-.3v.3l.4 .1h-.5zM308.2 107.6h.4l.2 .7-.4-.3-.2 .3zM308.3 107.6l.2 .3h-.2zM309.4 107.6l.3 .7-.1-.2-.5 .2zM309.4 107.7l.2 .3h-.3zM309.8 107.6a.4 .4 0 0 1 .6 .3 .4 .4 0 0 1-.6 .4zM309.9 102.8l.5-.2h3.2l.5 .2 .2 .5v3.2l-.2 .5-.5 .1h-3.2l-.5-.1-.2-.5v-3.2zM309.9 107.6a.29 .29 0 0 1 .4 .3 .29 .29 0 0 1-.4 .3zM310 103l.4-.2h3.5l.2 .5-.1 3.4-.4 .3-3.5-.1-.2-.4zM310.7 107.6l.4 .7-.1-.2-.5 .2z"/>
<path d="M310.8 107.7l.1 .3h-.2zM311.2 107.6h.3a.23 .23 0 0 1 .1 .3 .23 .23 0 0 1-.3 .1l-.1 .3zM311.3 107.6l.2 .3h-.2zM311.7 107.6h.6h-.3v.7v-.7zM313.1 107.6h.4l.2 .7-.4-.3-.2 .3zM313.2 107.6l.3 .3h-.3zM322.8 101.9l.7-.2h8.6l.7 .2 .4 .9v4.2l-.2 .6-.9 .4h-8.6l-.7-.2-.4-.8v-4.2zM322.9 102.3h9.8l-.9 5.1h-8zM323.1 102.5h9.4l-.9 4.7h-7.6zM323.6 103.1h8.3l-.9 3.6h-6.5zM323.9 107.4l-.9-5h9.6l-.9 5M333.8 114.8l-.6 .1h27.1l-.7-.1"/>
<path d="M336 114.9h.8M336 114.9h.1M336.8 114.9h.1M336.9 114.9h.1M337.1 114.9h.1M337.3 114.9h.1M337.5 114.9h.1M337.7 114.9h.1M337.8 114.9h.1M337.9 114.9h.6M338.5 114.9h.1M338.7 114.9h.4"/>
<path d="M338.7 114.9h.1M339.2 114.9h.1M339.3 114.9h.1M339.4 114.9h.1M339.5 114.9h.1M339.5 114.9h.7M340.2 114.9h.1M340.4 114.9h.7M340.4 114.9h.1M341.1 114.9h.1M341.2 114.9h.1M341.3 114.9h.1"/>
<path d="M341.6 114.9h.1M341.9 114.9h.1M342 114.9h.1M342.2 114.9h.1M342.3 114.9h.1M342.5 114.9h.1M342.5 114.9h.8M343.3 114.9h.1M343.4 114.9h.1M343.8 114.9h.1M343.9 114.9h.1M344.3 114.9h.1"/>
<path d="M344.4 114.9h.1M344.7 114.9h.5M345.2 114.9h.1M345.4 114.9h.1M345.8 114.9h.7M345.8 114.9h.1M346.5 114.9h.1M346.6 114.9h.1M347.4 114.9h.1M347.5 114.9h.1M347.7 114.9h.4M347.7 114.9h.1"/>
<path d="M348.1 114.9h.1M348.3 114.9h.1M348.5 114.9h.1M348.8 114.9h.5M349.3 114.9h.1M349.5 114.9h.1M349.8 114.9h.1M350 114.9h.1M350.2 114.9h.1M370.9 114.9h5.8v3.5h-5.8zM381.9 114.8h3.6M54.6 184.7a6.8 6.8 0 0 1 5.1-2.3h54.6a6.8 6.8 0 0 1 6.8 6.8v26.1a6.8 6.8 0 0 1-6.8 6.8h-54.6a6.8 6.8 0 0 1-6.8-6.8v-26.1a6.8 6.8 0 0 1 1.7-4.5z"/>
<path d="M55.1 184.2h-1l.1 1M56.3 186.2h61.4l-5.7 32.1h-50zM57.5 187.3h59l-5.7 29.8h-47.6zM60.9 190.7h52.2l-5.7 23h-40.8zM118.9 184.2h1l-.1 1M181.4 180.4a6.2 6.2 0 0 1 4.4-1.8h36.4a6.2 6.2 0 0 1 6.2 6.2v36.4a6.2 6.2 0 0 1-6.2 6.2h-36.4a6.2 6.2 0 0 1-6.2-6.2v-36.4a6.2 6.2 0 0 1 1.8-4.4zM308.8 186.3l-10.6-2.5-1.2 .2a12.5 12.5 0 0 0-4.5 8.2l-.5 3a7.9 7.9 0 0 0 1.3 6.4l11.2 2.8M346.5 191.1l-1.4 .2a9.5 9.5 0 0 0-4.4 5 29.3 29.3 0 0 0-2.7 17.5 3.9 3.9 0 0 0 2.4 3.2M346.5 191.1l1.4 1M346.5 191.1l-33.1-7.8-1.5 .1a9.5 9.5 0 0 0-4.4 5.1 29.3 29.3 0 0 0-2.7 17.4 3.9 3.9 0 0 0 2.5 3.2l33.1 7.9M356.2 195.4l-.8 .8 10.2 2.4M356.2 195.4l10.2 2.5"/>
<path d="M356.2 195.4v1M365.6 198.6v2.8a20 20 0 0 0-3.8 11.2l-1.4 1.3a26.9 26.9 0 0 1 5.2-15.3zM366.4 197.9v2.7M368.9 197.1a4.3 4.3 0 0 1 2.6 4l.2 2.1-1.4 1.3a4.4 4.4 0 0 0-2.1-4.4h-.7l-1.1 .5M368.9 197.1h-1.2l-1.3 .8M368.9 197.1l-22.1-5.3h-.9l-1 .4a16.2 16.2 0 0 0-5.6 9.6 22.2 22.2 0 0 0-.3 12.8l1.2 1.5 .8 .4 22.1 5.2M342.1 216.8l-1.7 .2M350.1 213.1v-1.6l11.7 2.7M350.1 213.1l10.3 2.4M351.5 211.8l-1.4 1.3M360.4 215.5a7.1 7.1 0 0 0 2.2 6l.5 .2M361.8 214.2a4.4 4.4 0 0 0 2 4.5l1.1-.1 .7-.4"/>
<path d="M361.8 214.2l-1.4 1.3M361.8 212l5.9 1.4M362.1 216.4l4.3 1M362.5 217.4l3.1 .8M363.4 205.1l5.9 1.4M363.6 204.6l6.7 1.6M364.4 203.1l7.3 1.8M365.6 218.2v2.7l-1.3 .7-1.2 .1M365.6 219.9l.8 .2M365.6 200.4l.8 .2M366.4 217.4v2.7M368.7 213.5l-.9 1.9-1.4 2"/>
<path d="M369.3 206.5a3.6 3.6 0 0 1 2.7 4.3 3.6 3.6 0 0 1-4.3 2.6M369.3 206.5a1.4 1.4 0 0 0-1.3 1l-1 2.6a3.3 3.3 0 0 0 .7 3.3M370.1 213.1a20.3 20.3 0 0 1-3.7 7M370.3 206.2l-.1 .7M371.7 204.9l-.3 3M371.7 204.9l-1.4 1.3M70.6 222.1v2.6h1.3v-2.6M74.6 222.1v2.6h1.3v-2.6M78.5 222.1v2.6h1.3v-2.6M82.4 222.1v2.6h1.3v-2.6M86.3 222.1v2.6h1.4v-2.6M90.3 222.1v2.6h1.3v-2.6"/>
<path d="M94.2 222.1v2.6h1.3v-2.6M98.1 222.1v2.6h1.3v-2.6M102.1 222.1v2.6h1.3v-2.6"/>
<circle cx="295.6" cy="99.1" r=".35"/>
<circle cx="295.7" cy="99.1" r=".27"/>
<circle cx="298.3" cy="99.1" r=".35"/>
<circle cx="298.4" cy="99.1" r=".27"/>
<circle cx="326.8" cy="99.1" r=".35"/>
<circle cx="326.9" cy="99.1" r=".27"/>
<circle cx="329.5" cy="99.1" r=".35"/>
<circle cx="329.6" cy="99.1" r=".27"/>
<circle cx="262.4" cy="104.9" r="2.17"/>
<circle cx="262.4" cy="104.9" r="2.06"/>
<circle cx="262.4" cy="104.9" r="1"/>
<circle cx="293.7" cy="104.2" r=".2"/>
<circle cx="294.3" cy="105.5" r=".2"/>
<circle cx="295" cy="104.2" r=".2"/>
<circle cx="295.6" cy="105.5" r=".2"/>
<circle cx="296.2" cy="104.2" r=".2"/>
<circle cx="296.8" cy="105.5" r=".2"/>
<circle cx="297.5" cy="104.2" r=".2"/>
<circle cx="298.1" cy="105.5" r=".2"/>
<circle cx="298.7" cy="104.2" r=".2"/>
<circle cx="306.2" cy="107.9" r=".35"/>
<circle cx="306.2" cy="107.9" r=".27"/>
<circle cx="312" cy="104.9" r="1"/>
<circle cx="312" cy="104.9" r=".95"/>
<circle cx="312" cy="104.9" r=".8"/>
<circle cx="312.7" cy="107.9" r=".35"/>
<circle cx="312.7" cy="107.9" r=".27"/>
<circle cx="325.3" cy="104.2" r=".2"/>
<circle cx="325.9" cy="105.5" r=".2"/>
<circle cx="326.5" cy="104.2" r=".2"/>
<circle cx="327.2" cy="105.5" r=".2"/>
<circle cx="327.8" cy="104.2" r=".2"/>
<circle cx="328.4" cy="105.5" r=".2"/>
<circle cx="329" cy="104.2" r=".2"/>
<circle cx="329.7" cy="105.5" r=".2"/>
<circle cx="330.3" cy="104.2" r=".2"/>
<circle cx="71.3" cy="198.2" r="1.28"/>
<circle cx="79.1" cy="198.2" r="1.28"/>
<circle cx="87" cy="198.2" r="1.28"/>
<circle cx="94.9" cy="198.2" r="1.28"/>
<circle cx="102.7" cy="198.2" r="1.28"/>
<circle cx="75.2" cy="206.3" r="1.28"/>
<circle cx="83.1" cy="206.3" r="1.28"/>
<circle cx="90.9" cy="206.3" r="1.28"/>
<circle cx="98.8" cy="206.3" r="1.28"/>
<circle cx="204" cy="203" r="11.5"/>
<circle cx="204" cy="203" r="11"/>
<circle cx="204" cy="203" r="9.2"/>
</g>
<path d="M12 269.3h396zM12 269h396v.3h-396z" fill-rule="evenodd" fill="#504e49"/>
<text font-size="7.8" fill="#141413" x="12" y="24.7">前后接口与主体高度</text>
<text font-size="3.5" fill="#141413" x="12" y="274.9">Atari 2600 详细模型图纸</text>
<g font-size="3.2" fill="#1b365d">
<text x="12" y="15.3">CX2600 Heavy Sixer · 主机、操控器与附件</text>
<text x="374" y="15.3">Atari2600-DWG-02 / 12</text>
<text x="11.8" y="98.5">≈ 88.3</text>
</g>
<g font-size="3.2" fill="#504e49">
<text x="12" y="30.9">后部 DE-9 按实物照片采用宽边朝上、上排五针；前部保留木纹饰板及居中对齐的 Fuji 标记。接点节距 2.77×2.84 mm；边框、插口壳与标记为照片拟合，内侧遮挡唇封住安装间隙。</text>
<text x="198.7" y="274.5">单位 mm · 比例见各视图</text>
<text x="317.6" y="274.5">图号 Atari2600-DWG-02</text>
<text x="12" y="279.3">全部尺寸为本模型近似值 · 内部为布局示意</text>
<text x="198.7" y="278.8">CAD Study · 2026-11-08</text>
<text x="317.6" y="278.8">第 2 / 12 页 · A3</text>
</g>
<g font-size="3.2" fill="#141413">
<text x="100.4" y="150">正面与主体高度 · 0.459:1</text>
<text x="294" y="150">原始后面板接口 · 0.451:1</text>
<text x="70" y="238">DE-9 手柄接口 · 2.839:1</text>
<text x="186.9" y="238">3.5 mm 电源口 · 5.200:1</text>
<text x="307.7" y="238">固定 RF 线末端 RCA 插头 · 3.090:1</text>
<text x="12" y="253.3">后部 DE-9 按实物照片采用宽边朝上、上排五针；前部保留木纹饰板及居中对齐的 Fuji 标记。 图中尺寸单位统一为 mm，数字对应当前模型的几何和坐标。全部尺寸均为本模型学习近似值，不能用作制造公差或真实电子规格。</text>
<text x="12" y="258.6">接点节距 2.77×2.84 mm；边框、插口壳与标记为照片拟合，内侧遮挡唇封住安装间隙。 爆炸位移用于区分装配层，缩放视图不会改变尺寸数字。每个零件编号都可在组件清单中检索，重新修改模型后应同步重建这些图纸。</text>
</g>
</svg>
